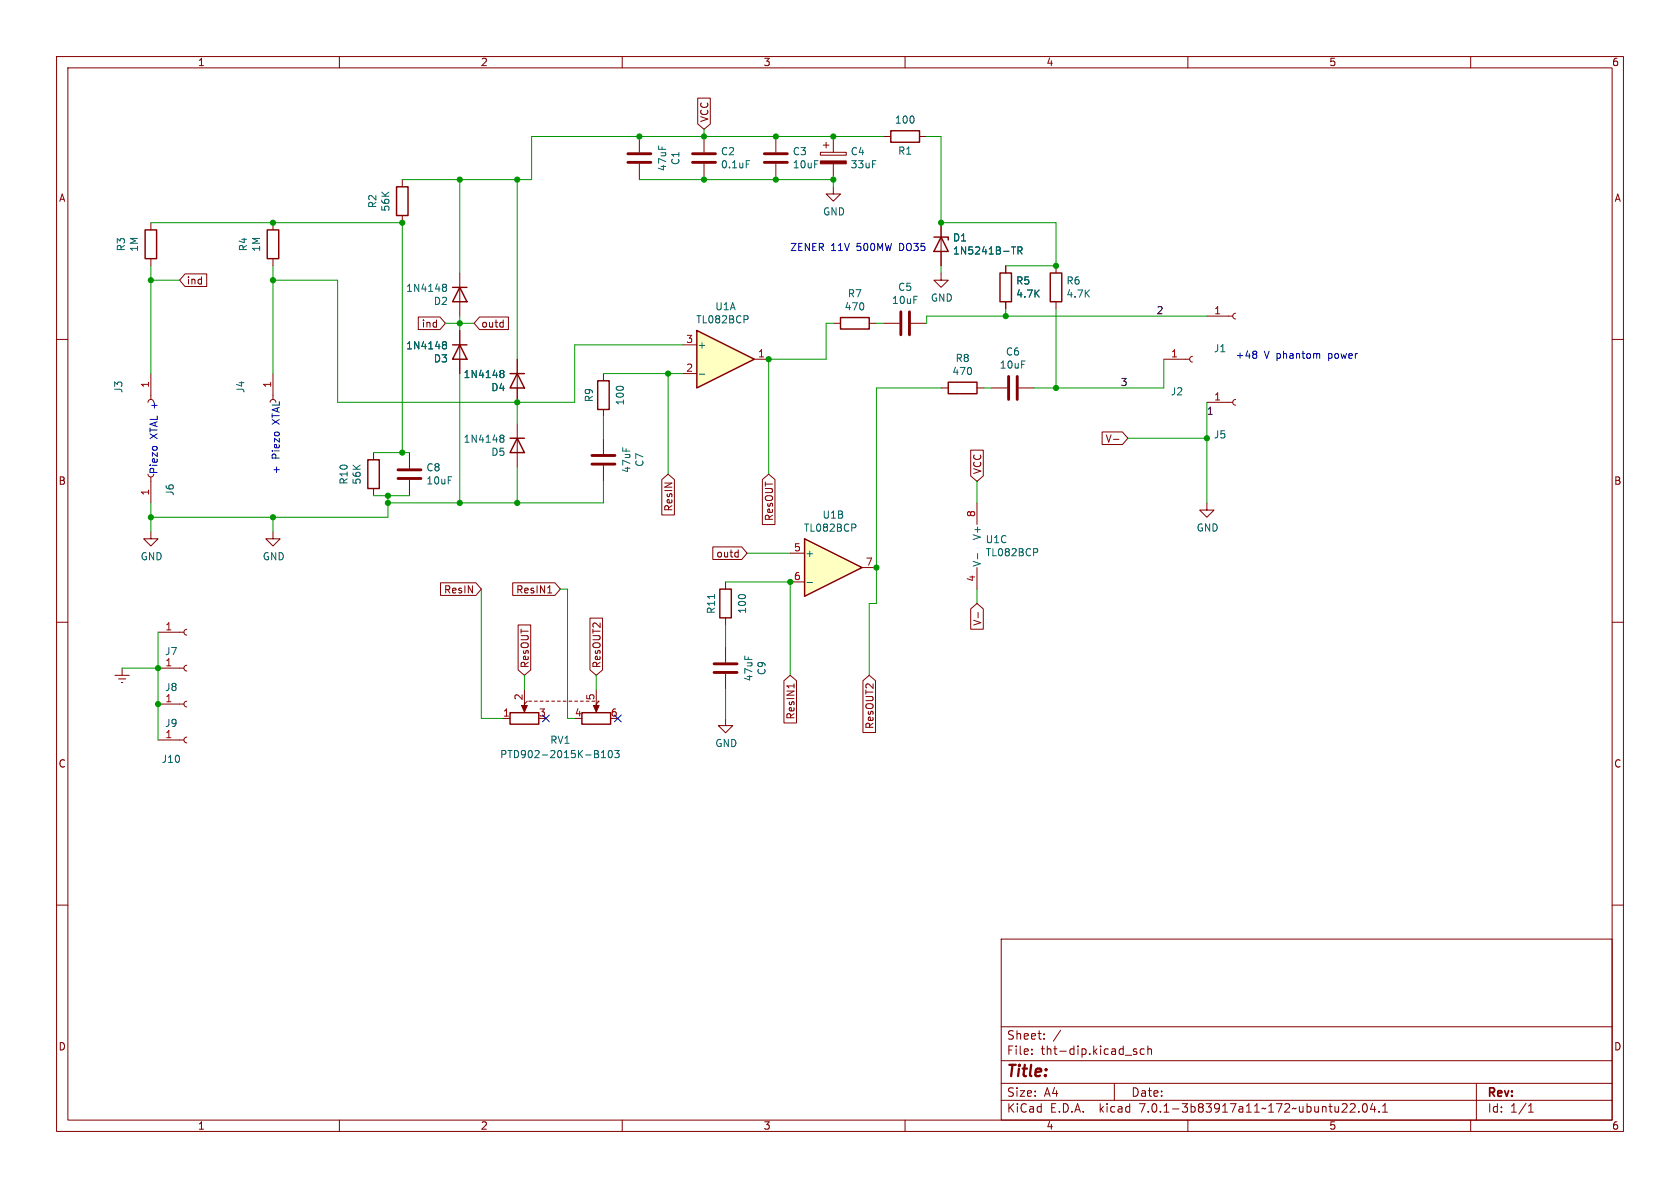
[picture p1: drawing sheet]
<svg xmlns="http://www.w3.org/2000/svg" width="297mm" height="210mm" viewBox="0 0 297 210" stroke-linecap="round" stroke-linejoin="round" font-family="sans-serif">
<g fill="none" stroke="#840000" stroke-width=".18">
<path d="M10 10h277v190h-277zM12 12h273v186h-273zM60 10v2M110 10v2M160 10v2M210 10v2M260 10v2M124.5 24.1v2.8M124.5 29v2.8M10 60h2M147.3 57.2h1.3M153.7 57.2h1.2"/>
<path d="M285 60h2M26.2 83.8l.1 .4 .4 .1 .3-.1 .2-.4M26.7 94v1.3h1.2l-1.2 1.2-1.3-1.2h1.3M26.7 84.3v4.6M48.3 94v1.3h1.2l-1.2 1.2-1.3-1.2h1.3M10 110h2M27.9 111.8h4.6M27.9 118.1h4.6M33 111.3l-.3 .1-.2 .3 .2 .4 .3 .2M33 117.6l-.3 .1-.2 .4 .2 .4 .3 .1M285 110h2M10 160h2"/>
<path d="M285 160h2M177 166h108v32h-108zM60 198v2M110 198v2M160 198v2M177 194.5h108M177 191.5h108M177 187.5h108M177 181.5h108M182.4 186.3v.1M182.4 185.5v.1M184.6 183.6v.1"/>
<path d="M184.6 182.8v.1M197 191.5v3M200.9 185.5l-.3-.1-.2 .2v.2l.5 .2v.3h-.5M202.3 185.5l-.4-.1-.3 .3v.4l.1 .2h.6M202.9 185.5l.2-.1 .4 .1 .1 .9M202.9 184.9v1.5M210 198v2M237.2 196.6h.9M238.1 195.2v.5M238.7 195.2l.6-.1 .2 .1 .1 .3-1 1.1h1M240.2 196.5v.1M241.1 195.2l.1-.1a.81 .81 0 0 1 .6 .6 .81 .81 0 0 1-.3 .8l-.1 .1a.81 .81 0 0 1-.6-.6 .81 .81 0 0 1 .3-.8z"/>
<path d="M242.6 195l-.3 1.1h.9M243 195.6v1M243.8 196.5v.1M244.4 196.6h.9M244.4 195.5l.5-.4v1.5M260 198v2M261 191.5v6.5M270.2 196.6h.9M270.2 195.5l.4-.4v1.5"/>
</g>
<path d="M148.6 56.1h5.1v2.1h-5.1z" fill="none" stroke="#840000" stroke-width=".25"/>
<path d="M122.4 28.7h4.1M122.4 27.2h4.1" fill="none" stroke="#840000" stroke-width=".51"/>
<path d="M131.9 28.4h.6" fill="none" stroke="#006464" stroke-width=".18"/>
<path d="M123.2 58.4l10.1 5.1-10.1 5.1z" fill="#ffffc2"/>
<path d="M157.5 23.1h5.1v2h-5.1zM123.2 58.4l10.1 5.1-10.1 5.1zM165.1 41.9h2.5v.5M166.4 41.9l1.2 2.6h-2.5zM176.8 48.3h2v5h-2zM185.7 48.3h2v5h-2zM105.7 67.3h2v5.1h-2zM167.6 67.6h5.1v2h-5.1zM65 81.3h2.1v5.1h-2.1zM127.3 104.1h2v5.1h-2z" fill="none" stroke="#840000" stroke-width=".25"/>
<g fill="none" stroke="#840000" stroke-width=".18">
<path d="M113 24.1v2.8M113 29v2.8M137.2 24.1v2.8M137.2 29v2.8M145 26.9h4.6v.5h-4.6zM145.5 25.7h1.1M146 25.1v1.1M147.3 33v1.3h1.3l-1.3 1.3-1.3-1.3h1.3M147.3 24.1v2.8M147.3 29v2.8M156.2 24.1h1.3M162.6 24.1h1.2"/>
<path d="M166.4 39.4v7.6M156.2 57.2h2.8M161 57.2h2.8M166.4 48.3v1.2h1.2l-1.2 1.3-1.3-1.3h1.3M177.8 47v1.3M177.8 53.3v1.3M186.7 47v1.3M186.7 53.3v1.3M213.4 55.9h4.5M218.4 55.4l-.3 .1-.2 .4 .2 .3 .3 .2M106.7 66v1.3M106.7 72.4v1.3"/>
<path d="M106.7 77.5v2.8M120.6 66h2.6M120.6 61h2.6M133.3 63.5h2.6M166.4 68.6h1.2M172.7 68.6h1.3M175.3 68.6h2.8M180.1 68.6h2.8M205.7 63.5h4.6M210.8 63l-.3 .1-.2 .4 .2 .4 .3 .1M213.4 71.1h4.5M218.4 70.6l-.3 .1-.2 .4 .2 .4 .3 .1"/>
<path d="M66 80v1.3M66 86.4v1.2M106.7 82.3v2.8M172.7 88.9v3.8M213.4 88.9v1.3h1.2l-1.2 1.2-1.3-1.2h1.3M128.3 102.9v1.2M128.3 109.2v1.3M172.7 100.3v3.8"/>
</g>
<path d="M132.1 55.9l.2 .1-.2 .4M178.8 43.6h.7M180 44.3l.6-.1 .1-.1-.1-.3-.6-.2v1.3M180.3 44.3l.4 .6M123.6 66.1h1M172.8 97.8v1M183.3 97l.2 .2-.2 .4" fill="none" stroke="#006464" stroke-width=".18"/>
<path d="M111 28.7h4.1M111 27.2h4.1M135.1 28.7h4.1M135.1 27.2h4.1M159.3 55.1v4.1M160.8 55.1v4.1M178.3 66.5v4.1M179.8 66.5v4.1M104.6 80.5h4.1M104.6 82h4.1" fill="none" stroke="#840000" stroke-width=".51"/>
<path d="M145 28.4h4.6v.6h-4.6z" fill="#840000" stroke="#840000" stroke-width=".18"/>
<path d="M142.2 95.3l10.2 5-10.2 5.1z" fill="#ffffc2"/>
<g fill="none" stroke="#840000" stroke-width=".25">
<path d="M70.1 33h2v5.1h-2zM25.7 40.6h2v5.1h-2zM47.2 40.6h2.1v5.1h-2.1zM80 50.8h2.5M81.3 50.8l1.2 2.5h-2.5zM80 61h2.5M81.3 61l1.2 2.5h-2.5zM90.2 66h2.5M90.2 77.5h2.5M91.4 66l1.3 2.6h-2.5zM91.4 77.5l1.3 2.5h-2.5zM142.2 95.3l10.2 5-10.2 5.1z"/>
<path d="M90.2 126h5v2h-5zM102.9 126h5v2h-5z"/>
</g>
<g fill="none" stroke="#840000" stroke-width=".18">
<path d="M123.3 17.3h2.3v4.6l-1.1 1-1.2-1zM26.7 39.4v1.2M48.3 39.4v1.2M71.1 31.8v1.2M71.1 38.1v1.3M166.4 39.4v2.5M26.7 45.7v1.3M32.7 48.4h3.8v2.2h-3.8l-1-1.1zM48.3 45.7v1.3M73.9 56h3.9l.9 1.2-.9 1.1h-3.9zM81.3 48.3v7.6M81.3 58.4v7.6"/>
<path d="M84.8 56h5.1v2.3h-5.1l-1-1.1zM166.4 44.5v2.5M177.8 47v1.3M177.8 53.3v1.3M26.7 66v4.6M48.3 66v4.6M91.4 63.5v7.6M91.4 74.9v7.7M171.6 79.6h2.2v4.5l-1.1 1-1.1-1zM194.8 76.4h3.6l1 1.1-1 1.1h-3.6zM196.8 77.7h1M72.4 80v2.8"/>
<path d="M72.4 84.8v2.8M117 84.8l1.1-1 1.1 1v6.2h-2.2zM126 96.7h5.1l1 1.1-1 1.1h-5.1zM130.4 97.6l.1 .1M130.5 97.2v1.3M130.5 98.4l-.1 .1M134.8 84.8l1.1-1 1.1 1v7.9h-2.2zM139.7 97.8h2.5M20.3 119.4h2.6M21.6 118.1v1.3M77.9 103h6.2l1 1.1-1 1.2h-6.2zM90.6 103h7.5l1 1.1-1 1.2h-7.5z"/>
<path d="M91.6 110.5h2.2v7.9l-1.1 1-1.1-1zM96.8 104.8h.7M104.3 109.3h2.2v9.1l-1.1 1-1.1-1zM128.3 114.3v2.8M128.3 119.1v2.8M139.7 102.9h2.5M152.4 100.3h2.5M171.6 107.6l1.1-.9 1.1 .9v3.6h-2.2zM172.9 108.3v.9M21 120h1.2M21.5 120.7h.2M27.9 124.5h4.6"/>
<path d="M27.9 130.8h4.6M33 124l-.3 .1-.2 .3 .2 .4 .3 .2M33 130.3l-.3 .1-.2 .4 .2 .4 .3 .1M88.9 127h1.3M92.7 121.9v3.6M93.2 124l-.5 .5M93.5 124h.5M94.5 124h.5M95.5 124h.5M96.5 124h.5M97.5 124h.5M98.6 124h.5"/>
<path d="M99.6 124h.5M100.6 124h.5M101.6 124h.5M102.6 124h.5M105.4 121.9v3.6M105.7 124h.2l-.5 .5M128.3 127v1.3h1.2l-1.2 1.2-1.3-1.2h1.3M138.6 120.3l1.1-.9 1.1 .9v7.5h-2.2zM140.4 120.9v.7M152.6 120.3l1.1-.9 1.1 .9v9.2h-2.2z"/>
</g>
<g fill="none" stroke="#006464" stroke-width=".18">
<path d="M78.5 50.2h.2l.2 .3-.2 .3M78.5 50.8h.2M78.7 50.8l.2 .2v.3l-.2 .2h-.2M178.8 43.6h.7M180 44.3l.6-.1 .1-.1-.1-.3-.6-.2v1.3M180.3 44.3l.4 .6M78.5 60.4h.2l.2 .2-.2 .3M78.5 60.9h.2M78.7 60.9l.2 .3v.2l-.2 .3h-.2M88.6 65.5h.3l.2 .2-.2 .3M88.6 76.9h.3l.2 .3-.2 .3M88.6 66h.3"/>
<path d="M88.6 77.5h.3M88.9 66l.2 .3v.2l-.2 .3h-.3M88.9 77.5l.2 .2v.2l-.2 .3h-.3M151.2 92.7l.1 .2-.1 .3M142.7 103h.9M105.8 133.4v.4M106.3 133.9h.7M106.3 133l.4-.3v1.2M107.6 132.8l.2-.1a.68 .68 0 0 1 .5 .6 .68 .68 0 0 1-.5 .6l-.2-.1-.1-.3zM108.7 132.7h.8l-.5 .5 .4 .1v.5l-.2 .1-.5-.1"/>
</g>
<g fill="#840000" stroke="#840000" stroke-width=".18">
<path d="M92.2 124.7h1l-.5 1.2z"/>
<path d="M104.9 124.7h1l-.5 1.2z"/>
</g>
<path d="M70.4 84.6h4M70.4 83.1h4M126.2 117.3h4.1M126.2 118.9h4.1" fill="none" stroke="#840000" stroke-width=".51"/>
<path d="M221.9 62.1l.3 .2-.3 .3 .2 .1 .1 .4-.3 .2M233 62.5l.3 .2v.6" fill="none" stroke="#0000c2" stroke-width=".18"/>
<g fill="none" stroke="#009600" stroke-width=".18">
<path d="M26.7 39.4h44.4v40.6M81.3 31.8v16.5M91.4 31.8v31.7M113 31.8h34.3v1.2M124.5 22.9v1.2M156.2 24.1h-62.2v7.7h-22.9M163.8 24.1h2.6v15.3h20.3v7.6h-8.9M26.7 47v19M26.7 49.5h5M48.3 49.5h11.4v21.6h41.9v-10.1h19M48.3 47v19M78.7 57.2h5.1"/>
<path d="M81.3 55.9v2.5M147.3 57.2h-1.3v6.3h-10.1v20.3M154.9 57.2h1.3M166.4 47v1.3M177.8 54.6v1.3M186.7 54.6v14M213.4 55.9h-49.6v1.3M81.3 66v22.9M91.4 71.1v3.8M106.7 73.7v3.8M106.7 66h13.9M118.1 66v17.8"/>
<path d="M166.4 68.6h-11.5v38.1h-1.2v12.7M174 68.6h1.3M199.4 77.5h14M205.7 63.5v5.1h-22.8M213.4 71.1v17.8M26.7 88.9v5.1M48.3 91.4v2.6M66 87.6h6.4M66 80h6.4M68.6 87.6v3.8h-41.9M91.4 82.6v6.3M106.7 85.1v3.8h-38.1"/>
<path d="M132.1 97.8h7.6M172.7 85.1v3.8M21.6 118.1h6.3M27.9 111.8v19M85.1 104.1v22.9h3.8M92.7 119.4v2.5M99.1 104.1h1.2v22.9h1.3M105.4 119.4v2.5M128.3 110.5v3.8M128.3 102.9h11.4v16.5M172.7 104.1v2.6M128.3 121.9v5.1"/>
</g>
<path d="M95.9 126.4l1.2 1.2M97.1 126.4l-1.2 1.2M108.6 126.4l1.2 1.2M109.8 126.4l-1.2 1.2" fill="none" stroke="#000084" stroke-width=".18"/>
<g fill="#009600" stroke="#009600" stroke-width=".18">
<circle cx="91.4" cy="31.8" r=".46"/>
<circle cx="71.1" cy="39.4" r=".46"/>
<circle cx="81.3" cy="31.8" r=".46"/>
<circle cx="26.7" cy="91.4" r=".46"/>
<circle cx="26.7" cy="49.5" r=".46"/>
<circle cx="48.3" cy="39.4" r=".46"/>
<circle cx="71.1" cy="80" r=".46"/>
<circle cx="48.3" cy="49.5" r=".46"/>
<circle cx="81.3" cy="57.2" r=".46"/>
<circle cx="91.4" cy="71.1" r=".46"/>
<circle cx="137.2" cy="31.8" r=".46"/>
<circle cx="147.3" cy="24.1" r=".46"/>
<circle cx="137.2" cy="24.1" r=".46"/>
<circle cx="147.3" cy="31.8" r=".46"/>
<circle cx="166.4" cy="39.4" r=".46"/>
<circle cx="124.5" cy="31.8" r=".46"/>
<circle cx="118.1" cy="66" r=".46"/>
<circle cx="135.9" cy="63.5" r=".46"/>
<circle cx="124.5" cy="24.1" r=".46"/>
<circle cx="113" cy="24.1" r=".46"/>
<circle cx="91.4" cy="88.9" r=".46"/>
<circle cx="27.9" cy="118.1" r=".46"/>
<circle cx="48.3" cy="91.4" r=".46"/>
<circle cx="81.3" cy="88.9" r=".46"/>
<circle cx="68.6" cy="87.6" r=".46"/>
<circle cx="68.6" cy="88.9" r=".46"/>
<circle cx="27.9" cy="124.5" r=".46"/>
<circle cx="154.9" cy="100.3" r=".46"/>
<circle cx="139.7" cy="102.9" r=".46"/>
<circle cx="177.8" cy="55.9" r=".46"/>
<circle cx="186.7" cy="68.6" r=".46"/>
<circle cx="186.7" cy="47" r=".46"/>
<circle cx="213.4" cy="77.5" r=".46"/>
</g>
<text font-size="2.8" fill="#840000" x="178" y="190.8">Title:</text>
<g font-size="2.1" fill="#840000">
<text x="178" y="183.9">Sheet:</text>
<text x="186.2" y="183.9">/</text>
<text x="178" y="186.6">File:</text>
<text x="184" y="186.6">tht-dip.kicad_sch</text>
<text x="178" y="196.8">KiCad</text>
<text x="178" y="194">Size:</text>
<text x="184.6" y="194">A4</text>
<text x="185.7" y="196.8">E.D.A.</text>
<text x="194.4" y="196.8">kicad</text>
<text x="200" y="194">Date:</text>
<text x="201.5" y="196.8">7.0.1-3b83917a11~172~ubuntu22.04.1</text>
<text x="263" y="194.2">Rev:</text>
<text x="263" y="196.8">Id:</text>
<text x="267" y="196.8">1/1</text>
</g>
<g font-size="1.8" fill="#840000">
<text x="35" y="11.8">1</text>
<text x="85" y="11.8">2</text>
<text x="135" y="11.8">3</text>
<text x="185" y="11.8">4</text>
<text x="235" y="11.8">5</text>
<text x="285" y="11.8">6</text>
<text x="125.4" y="21.6" transform="rotate(-90 125.4 21.6)">VCC</text>
<text x="10.4" y="35.8">A</text>
<text x="285.4" y="35.8">A</text>
<text x="33" y="50.4">ind</text>
<text x="74.4" y="58.1">ind</text>
<text x="85.1" y="58.1">outd</text>
<text x="173.6" y="83.8" transform="rotate(-90 173.6 83.8)">VCC</text>
<text x="195.3" y="78.4">V-</text>
<text x="10.3" y="85.8">B</text>
<text x="285.3" y="85.8">B</text>
<text x="119" y="90.5" transform="rotate(-90 119 90.5)">ResIN</text>
<text x="136.8" y="92.2" transform="rotate(-90 136.8 92.2)">ResOUT</text>
<text x="126.5" y="98.7">outd</text>
<text x="78.4" y="105.1">ResIN</text>
<text x="91.1" y="105.1">ResIN1</text>
<text x="173.6" y="110.7" transform="rotate(-90 173.6 110.7)">V-</text>
<text x="93.6" y="118.1" transform="rotate(-90 93.6 118.1)">ResOUT</text>
<text x="106.3" y="118.1" transform="rotate(-90 106.3 118.1)">ResOUT2</text>
<text x="140.6" y="127.3" transform="rotate(-90 140.6 127.3)">ResIN1</text>
<text x="154.6" y="129" transform="rotate(-90 154.6 129)">ResOUT2</text>
<text x="10.3" y="135.8">C</text>
<text x="285.3" y="135.8">C</text>
<text x="10.3" y="185.8">D</text>
<text x="285.3" y="185.8">D</text>
<text x="35" y="199.8">1</text>
<text x="85" y="199.8">2</text>
<text x="135" y="199.8">3</text>
<text x="185" y="199.8">4</text>
<text x="235" y="199.8">5</text>
<text x="285" y="199.8">6</text>
</g>
<g font-size="1.8" fill="#006464">
<text x="158.1" y="22">100</text>
<text x="120.3" y="29.2" transform="rotate(-90 120.3 29.2)">C1</text>
<text x="127.4" y="27.6">C2</text>
<text x="127.4" y="29.9">0.1uF</text>
<text x="140.1" y="27.6">C3</text>
<text x="140.1" y="29.9">10uF</text>
<text x="150.3" y="27.6">C4</text>
<text x="150.3" y="29.9">33uF</text>
<text x="158.7" y="27.5">R1</text>
<text x="117.9" y="30.3" transform="rotate(-90 117.9 30.3)">47uF</text>
<text x="66.7" y="36.9" transform="rotate(-90 66.7 36.9)">R2</text>
<text x="69" y="37.5" transform="rotate(-90 69 37.5)">56K</text>
<text x="145.4" y="38.2">GND</text>
<text x="22.2" y="44.5" transform="rotate(-90 22.2 44.5)">R3</text>
<text x="24.5" y="44.6" transform="rotate(-90 24.5 44.6)">1M</text>
<text x="43.8" y="44.5" transform="rotate(-90 43.8 44.5)">R4</text>
<text x="46.1" y="44.6" transform="rotate(-90 46.1 44.6)">1M</text>
<text x="168.4" y="42.8">D1</text>
<text x="168.4" y="45.1">1N5241B-TR</text>
<text x="71.7" y="51.8">1N4148</text>
<text x="149.8" y="52.7">R7</text>
<text x="157.6" y="53.9">10uF</text>
<text x="158.7" y="51.6">C5</text>
<text x="164.5" y="53.5">GND</text>
<text x="179.6" y="50.5">R5</text>
<text x="179.6" y="52.8">4.7K</text>
<text x="188.5" y="50.5">R6</text>
<text x="188.5" y="52.8">4.7K</text>
<text x="76.6" y="54.1">D2</text>
<text x="123" y="57.3">TL082BCP</text>
<text x="126.4" y="55">U1A</text>
<text x="149.3" y="55">470</text>
<text x="71.7" y="61.9">1N4148</text>
<text x="76.6" y="64.2">D3</text>
<text x="123.3" y="61.8">+</text>
<text x="168.9" y="64.1">R8</text>
<text x="176.7" y="65.3">10uF</text>
<text x="177.8" y="63">C6</text>
<text x="214.5" y="62.4">J1</text>
<text x="21.8" y="69.5" transform="rotate(-90 21.8 69.5)">J3</text>
<text x="43.4" y="69.5" transform="rotate(-90 43.4 69.5)">J4</text>
<text x="81.9" y="67">1N4148</text>
<text x="86.8" y="69.3">D4</text>
<text x="105" y="71.2" transform="rotate(-90 105 71.2)">R9</text>
<text x="110.5" y="71.7" transform="rotate(-90 110.5 71.7)">100</text>
<text x="168.3" y="66.5">470</text>
<text x="206.9" y="70">J2</text>
<text x="214.5" y="77.7">J5</text>
<text x="75.3" y="83.5">C8</text>
<text x="81.9" y="78.4">1N4148</text>
<text x="86.8" y="80.7">D5</text>
<text x="111.6" y="83.7" transform="rotate(-90 111.6 83.7)">47uF</text>
<text x="113.9" y="82.6" transform="rotate(-90 113.9 82.6)">C7</text>
<text x="30.9" y="87.7" transform="rotate(-90 30.9 87.7)">J6</text>
<text x="61.6" y="85.7" transform="rotate(-90 61.6 85.7)">R10</text>
<text x="63.9" y="85.7" transform="rotate(-90 63.9 85.7)">56K</text>
<text x="75.3" y="85.8">10uF</text>
<text x="142.1" y="94.1">TL082BCP</text>
<text x="145.4" y="91.8">U1B</text>
<text x="173.5" y="95.6" transform="rotate(-90 173.5 95.6)">V+</text>
<text x="211.5" y="94.1">GND</text>
<text x="24.8" y="99.2">GND</text>
<text x="46.4" y="99.2">GND</text>
<text x="142.4" y="98.6">+</text>
<text x="173.5" y="100.2" transform="rotate(-90 173.5 100.2)">V-</text>
<text x="174.2" y="96.2">U1C</text>
<text x="174.2" y="98.5">TL082BCP</text>
<text x="126.6" y="108.6" transform="rotate(-90 126.6 108.6)">R11</text>
<text x="132" y="108.6" transform="rotate(-90 132 108.6)">100</text>
<text x="29.1" y="116">J7</text>
<text x="135.5" y="119.4" transform="rotate(-90 135.5 119.4)">C9</text>
<text x="29.1" y="122.3">J8</text>
<text x="133.2" y="120.5" transform="rotate(-90 133.2 120.5)">47uF</text>
<text x="29.1" y="128.7">J9</text>
<text x="97.2" y="131.6">RV1</text>
<text x="28.5" y="135">J10</text>
<text x="88.4" y="134.2">PTD902-2015K-B103</text>
<text x="126.4" y="132.2">GND</text>
</g>
<g font-size="1.8" fill="#0000c2">
<text x="139.7" y="44.5">ZENER 11V</text>
<text x="151.5" y="44.5">500MW</text>
<text x="159.1" y="44.5">DO35</text>
<text x="218.4" y="63.5">+48</text>
<text x="223.5" y="63.5">V phantom</text>
<text x="235" y="63.5">power</text>
<text x="27.9" y="77.6" transform="rotate(-90 27.9 77.6)">XTAL +</text>
<text x="49.5" y="74.9" transform="rotate(-90 49.5 74.9)">XTAL</text>
<text x="27.9" y="83.8" transform="rotate(-90 27.9 83.8)">Piezo</text>
<text x="49.5" y="83.8" transform="rotate(-90 49.5 83.8)">+</text>
<text x="49.5" y="81.2" transform="rotate(-90 49.5 81.2)">Piezo</text>
</g>
<g font-size="1.8" fill="#0f0f0f">
<text x="204.5" y="55.6">2</text>
<text x="198.1" y="68.3">3</text>
<text x="213.4" y="73.4">1</text>
</g>
<g font-size="1.8" fill="#a90000">
<text x="214.6" y="55.6">1</text>
<text x="121.3" y="65.8">2</text>
<text x="121.3" y="60.7">3</text>
<text x="134" y="63.2">1</text>
<text x="207" y="63.2">1</text>
<text x="26.4" y="68.6" transform="rotate(-90 26.4 68.6)">1</text>
<text x="48" y="68.6" transform="rotate(-90 48 68.6)">1</text>
<text x="214.6" y="70.9">1</text>
<text x="26.4" y="87.7" transform="rotate(-90 26.4 87.7)">1</text>
<text x="172.5" y="91.5" transform="rotate(-90 172.5 91.5)">8</text>
<text x="140.3" y="97.5">5</text>
<text x="153" y="100.1">7</text>
<text x="140.3" y="102.6">6</text>
<text x="172.5" y="102.9" transform="rotate(-90 172.5 102.9)">4</text>
<text x="29.2" y="111.5">1</text>
<text x="29.2" y="117.9">1</text>
<text x="29.2" y="124.2">1</text>
<text x="92.5" y="123.9" transform="rotate(-90 92.5 123.9)">2</text>
<text x="105.2" y="123.9" transform="rotate(-90 105.2 123.9)">5</text>
<text x="29.2" y="130.6">1</text>
<text x="88.9" y="126.7">1</text>
<text x="95.2" y="126.7">3</text>
<text x="101.6" y="126.7">4</text>
<text x="107.9" y="126.7">6</text>
</g>
</svg>
